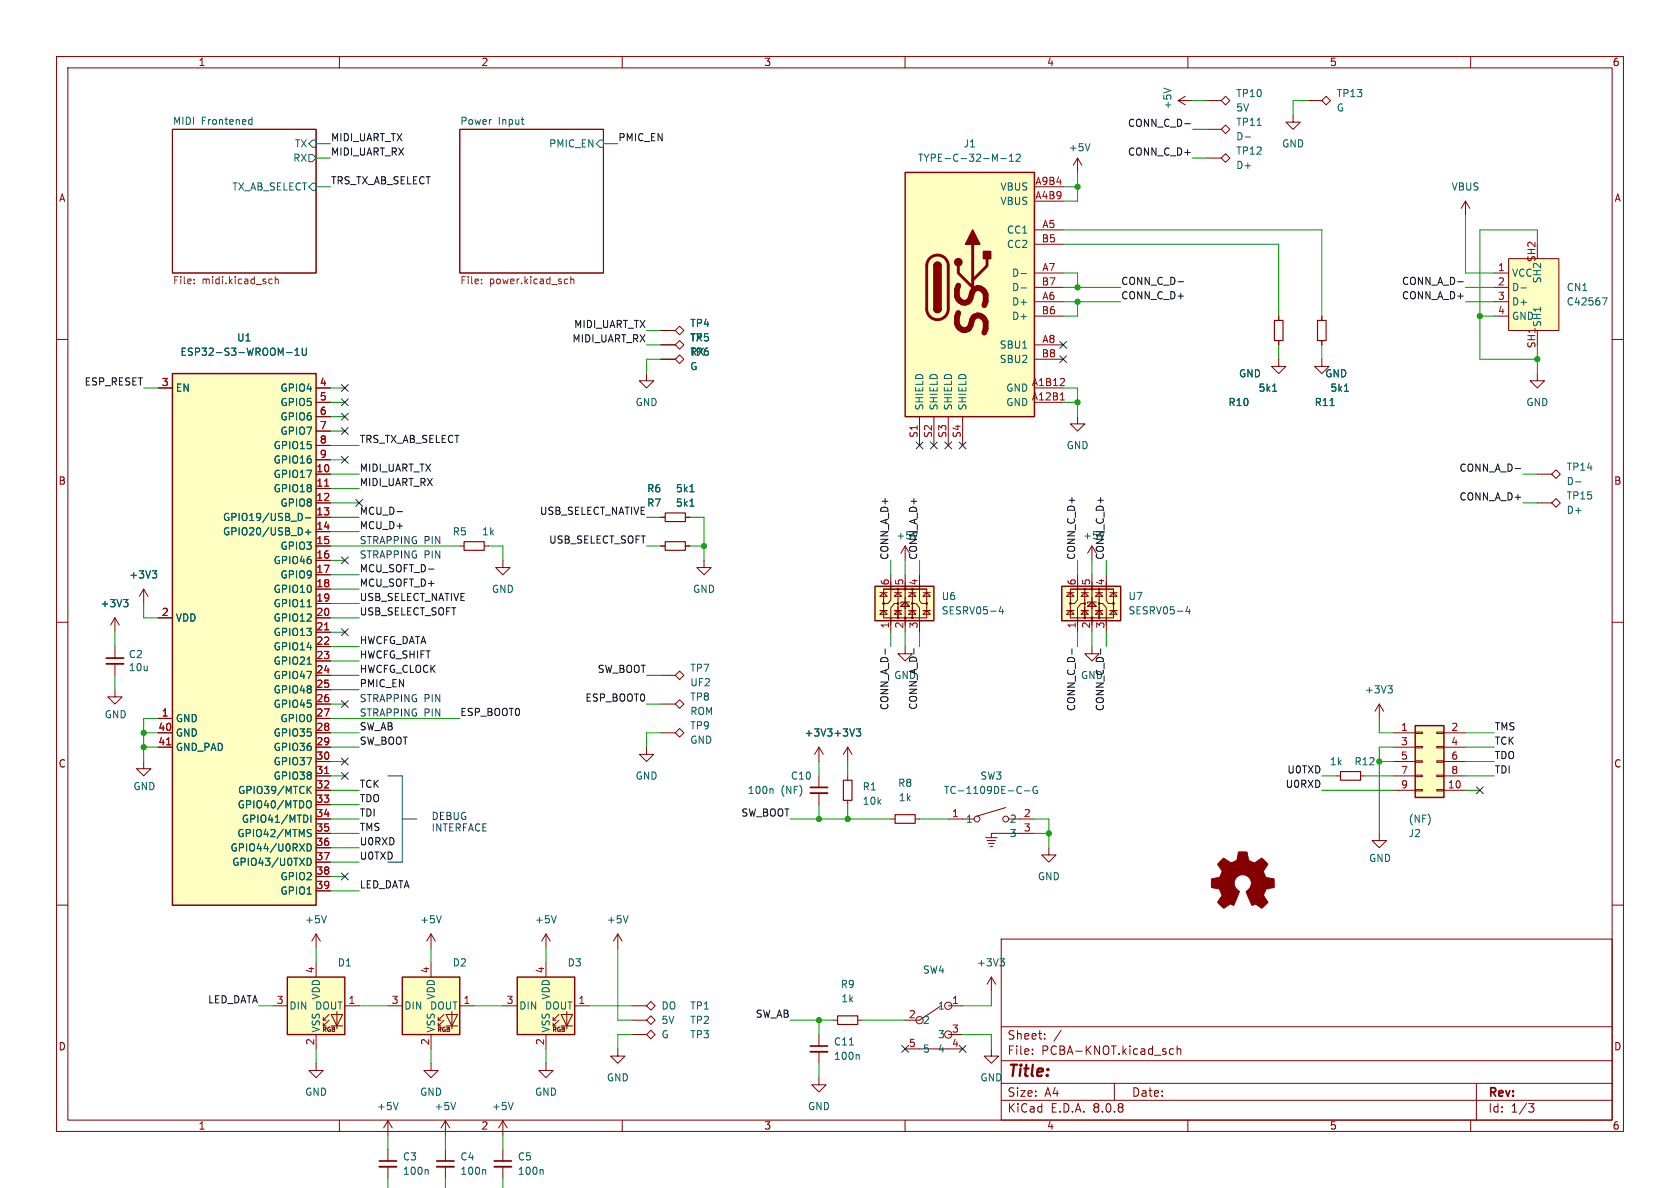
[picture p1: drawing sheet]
<svg xmlns="http://www.w3.org/2000/svg" width="297mm" height="210mm" viewBox="0 0 297 210" stroke-linecap="round" stroke-linejoin="round" font-family="sans-serif">
<g fill="none" stroke="#840000" stroke-width=".18">
<path d="M10 10h277v190h-277zM12 12h273v186h-273zM60 10v2M110 10v2M160 10v2M210 10v2M260 10v2M30.5 22.9h25.4v25.4h-25.4zM81.3 22.9h25.4v25.4h-25.4zM10 60h2M285 60h2M88.9 99.1v1.2h-1.3l1.3 1.3 1.3-1.3h-1.3"/>
<path d="M124.5 99.1v1.2h-1.3l1.3 1.3 1.2-1.3h-1.2M10 110h2M116.8 119.4h2.6M119.4 119.4l.7-.8 .8 .8-.8 .7zM285 110h2M114.3 132.1v1.3h-1.3l1.3 1.2 1.3-1.2h-1.3M116.8 124.5h2.6M116.8 129.5h2.6M119.4 124.5l.7-.8 .8 .8-.8 .7zM119.4 129.5l.7-.7 .8 .7-.8 .8zM243.8 124.5l-.7 1.2M243.8 124.5v2.5"/>
<path d="M243.8 124.5l.8 1.2M10 160h2M111.8 177.8h2.5M114.3 177.8l.8-.8 .7 .8-.7 .8zM177 166h108v32h-108zM285 160h2M60 198v2M110 198v2M111.8 180.3h2.5M111.8 182.9h2.5M114.3 180.3l.8-.7 .7 .7-.7 .8zM114.3 182.9l.8-.8 .7 .8-.7 .7z"/>
<path d="M160 198v2M177 194.5h108M177 191.5h108M177 187.5h108M177 181.5h108M182.5 186.3v.1M182.5 185.5v.1M184.7 183.6v.1M184.7 182.8v.1M187.6 182.1l-1.3 2M197 191.5v3M207.5 185.5l-.5-.1-.3 .3v.4l.2 .2h.6"/>
<path d="M208.1 185.5l.2-.1 .4 .1v.9M208.1 184.9v1.5M210 198v2M260 198v2M261 191.5v6.5M270.2 195.1h1l-.5 .6 .4 .1 .1 .5-.3 .3h-.4"/>
</g>
<path d="M44.1 21.9h.5M44.1 21.2h.5M44.6 20.7v1.3M54.6 27.3h.6l.7 .6-.7 .7h-.6zM55.2 32.4h.7v1.3h-.7l-.6-.7zM55.2 24.8h.7v1.2h-.7l-.6-.6zM92.1 21.1h.5M92.5 22h.1M106 24.8h.7v1.2h-.7l-.6-.6zM245.4 121.2h.7l-.4 .5M245.9 121.7l.2 .3v.3l-.2 .2" fill="none" stroke="#006464" stroke-width=".18"/>
<path d="M34.3 50v.2M34.3 49.4v.1M47.8 49.3l.3 .1M48.1 50.1l-.3 .1M48.7 49.4l.1-.1 .3 .1 .1 .8M48.7 48.9v1.3M85.1 50v.2M85.1 49.4v.1M100 49.3l.4 .1M100.4 50.1l-.4 .1M100.9 49.4l.2-.1 .3 .1 .1 .8M100.9 48.9v1.3" fill="none" stroke="#725600" stroke-width=".18"/>
<path d="M250.2 128.3h5.1v12.7h-5.1z" fill="#ffffc2"/>
<g fill="none" stroke="#840000" stroke-width=".18">
<path d="M208.3 17.8l1.2 .7M208.3 17.8h2.5M209.5 17l-1.2 .8M271.8 83.8h2.5M271.8 88.9h2.5M274.3 83.8l.8-.7 .7 .7-.7 .8zM274.3 88.9l.8-.8 .7 .8-.7 .8zM144.8 132.1v2.5M144.8 137.2v2M144.8 132.1l-.8 1.3M144.8 132.1l.7 1.3M149.9 132.1v2.5"/>
<path d="M149.9 137.2v.7M149.9 132.1l-.8 1.3M149.9 132.1l.7 1.3M236.2 137.2h.8M240.5 137.2h.8M246.4 129.5h3.8M246.4 139.7h3.8M246.4 132.1h3.8M246.4 134.6h3.8M246.4 137.2h3.8M250.2 139.6h1.3v.2h-1.3zM250.2 137h1.3v.3h-1.3z"/>
<path d="M250.2 134.5h1.3v.2h-1.3zM250.2 132h1.3v.2h-1.3zM250.2 129.4h1.3v.3h-1.3zM254 139.6h1.3v.2h-1.3zM254 137h1.3v.3h-1.3zM254 134.5h1.3v.2h-1.3zM254 132h1.3v.2h-1.3zM254 129.4h1.3v.3h-1.3zM255.3 129.5h3.8M255.3 139.7h3.8M255.3 132.1h3.8M255.3 134.6h3.8"/>
<path d="M255.3 137.2h3.8M144.8 140.2v2M149.9 141.5v.7M243.8 147.3v1.3h1.3l-1.3 1.3-1.2-1.3h1.2M144.8 182.9v2M144.8 185.9v2.1"/>
</g>
<path d="M250.2 128.3h5.1v12.7h-5.1z" fill="none" stroke="#840000" stroke-width=".25"/>
<path d="M143.3 140.2h3M143.3 185.9h3" fill="none" stroke="#840000" stroke-width=".33"/>
<path d="M143.3 139.2h3M143.3 184.9h3" fill="none" stroke="#840000" stroke-width=".3"/>
<path d="M205.7 15.6l1.3 .4M278.5 85.2h1M136.5 139.4l.2 .2v.7M151.4 128.8h.8l-.5 .5M151.9 129.3l.3 .3v.3l-.3 .2M150.2 184.7h.7M151.7 186.4l.2 .2v.7" fill="none" stroke="#006464" stroke-width=".18"/>
<path d="M149.1 137.9h1.5v3.6h-1.5zM237 136.4h3.5v1.5h-3.5z" fill="none" stroke="#840000" stroke-width=".2"/>
<path d="M215.8 152.2l.6-.5 .8 .6a.62 .62 0 0 0 1 0l.2-.1a1.62 1.62 0 0 0 .5-1.4l.1-.2h1.4l.2 .8a.74 .74 0 0 0 .7 .9l.5 .3 1.3-.9 1 1-.4 .7a.75 .75 0 0 0-.1 1.2l.2 .5 1.4 .3 .1 1.5-1.4 .2-.1 .2a1.23 1.23 0 0 0-.3 1.2l.7 1-.1 .1-1 1-.9-.6a.54 .54 0 0 0-.8 0l-1.1-2.3a2.33 2.33 0 0 0 .9-1.9 1.54 1.54 0 0 0-2.5-.8 1.54 1.54 0 0 0 .4 2.6l-1 2.4a.69 .69 0 0 0-1.2 .2l-.6 .4-1-1.1 .8-1.2-.3-.5a.71 .71 0 0 0-.9-.8l-.7-.2v-1.4l.4-.1a1.11 1.11 0 0 0 1.2-.7 .72 .72 0 0 0-.2-1.2l-.3-.6z" fill="#840000" stroke="#840000" stroke-width=".18"/>
<path d="M30.5 66h25.4v94h-25.4z" fill="#ffffc2"/>
<path d="M30.5 66h25.4v94h-25.4z" fill="none" stroke="#840000" stroke-width=".25"/>
<g fill="none" stroke="#840000" stroke-width=".18">
<path d="M259.1 35.6l-.8 1.2M259.1 35.6v2.5M259.1 35.6l.7 1.2M226.1 55.9v.7M233.7 55.9v.7M27.9 68.6h2.6M55.9 68.6h2.5M55.9 71.1h2.5M55.9 73.7h2.5M55.9 76.2h2.5M55.9 78.7h2.5M226.1 60.2v.8"/>
<path d="M233.7 60.2v.8M271.8 66v1.3h1.2l-1.2 1.3-1.3-1.3h1.3M55.9 83.8h2.5M55.9 86.4h2.5M55.9 88.9h2.5M55.9 91.4h2.5M55.9 94h2.5M55.9 96.5h2.5M55.9 99.1h2.5M55.9 81.3h2.5M81.3 96.5h.7M85.6 96.5h.8"/>
<path d="M27.9 109.2h2.6M55.9 101.6h2.5M55.9 104.1h2.5M55.9 106.7h2.5M55.9 109.2h2.5M55.9 111.8h2.5M55.9 114.3h2.5M55.9 116.8h2.5M55.9 119.4h2.5M27.9 127h2.6M27.9 129.5h2.6M27.9 132.1h2.6"/>
<path d="M55.9 127h2.5M55.9 121.9h2.5M55.9 124.5h2.5M55.9 129.5h2.5M55.9 132.1h2.5M55.9 134.6h2.5M55.9 137.2h2.5M55.9 139.7h2.5M55.9 142.2h2.5M55.9 144.8h2.5M55.9 147.3h2.5M55.9 149.9h2.5"/>
<path d="M55.9 152.4h2.5M55.9 154.9h2.5M55.9 157.5h2.5"/>
</g>
<path d="M57.4 85.9h.7M57.4 111.3h.7M29.5 131.7h.7M57.4 136.7h.7" fill="none" stroke="#a90000" stroke-width=".18"/>
<g fill="none" stroke="#006464" stroke-width=".18">
<path d="M50.6 62.3h1M52.2 62.8h.7M52.2 61.9l.3-.4v1.3M53.4 61.5v1.1l.3 .2 .3-.1 .2-.1v-1.1M225 69.2h.7M235.1 71.7h.8M237.7 69.2h.7M53.2 90.8l.3 .5-.3 .7M54 91.5h1M54 94.1h1M54.5 93.6v1M54.3 107.3h.7"/>
<path d="M54.3 117.4h.7M54.5 139.6l.5 .7M55 139l-.7 .7M54.3 149.2a.64 .64 0 0 1 .7 .6 .64 .64 0 0 1-.7 .6zM54.3 151.7a.64 .64 0 0 1 .7 .6 .64 .64 0 0 1-.7 .7zM54.3 144.3l.1 .3-.1 .6M54.4 147.2l.5 .2 .1 .1-.1 .3-.4 .1M54.4 146.7h.6M54.5 141.5a.43 .43 0 0 1 .5 .5v.4a.43 .43 0 0 1-.5 .4M55 144.1v1.3"/>
</g>
<path d="M225.3 56.6h1.5v3.6h-1.5zM232.9 56.6h1.5v3.6h-1.5zM82 95.8h3.6v1.5h-3.6z" fill="none" stroke="#840000" stroke-width=".2"/>
<path d="M266.7 45.7h8.9v12.7h-8.9z" fill="#ffffc2"/>
<g fill="none" stroke="#840000" stroke-width=".18">
<path d="M213.4 17.8h2.5M215.9 17.8l.8-.8 .7 .8-.7 .7zM231.1 17.8h2.6M234.4 17l.8 .8-.8 .7-.7-.7zM190.5 27.9l-.8 1.3M190.5 27.9v2.6M190.5 27.9l.8 1.3M213.4 22.9h2.5M213.4 27.9h2.5M215.9 22.9l.8-.8 .7 .8-.7 .7zM215.9 27.9l.8-.7 .7 .7-.7 .8zM228.6 20.3v1.3h-1.3l1.3 1.3 1.3-1.3h-1.3"/>
<path d="M264.2 48.3h2.5M264.2 50.8h2.5M264.2 53.3h2.5M264.2 55.9h2.5M266.7 45.7h8.9v12.7h-8.9zM226.1 63.5v1.3h-1.3l1.3 1.2 1.2-1.2h-1.2M233.7 63.5v1.3h-1.3l1.3 1.2 1.2-1.2h-1.2M144.8 190.5v1.3h1.2l-1.2 1.2-1.3-1.2h1.3M175.3 185.4v1.3h1.2l-1.2 1.3-1.3-1.3h1.3"/>
</g>
<path d="M192.7 25.4l-.4 1.3M220.1 24.2h1M222.2 22.2h.8M268.9 50.9h.9M283.3 52.6h.8l-.5 1.3" fill="none" stroke="#006464" stroke-width=".18"/>
<path d="M187.7 103.6h10.4v6.1h-10.4z" fill="#ffffc2"/>
<path d="M187.7 103.6h10.4v6.1h-10.4z" fill="none" stroke="#840000" stroke-width=".25"/>
<g fill="none" stroke="#840000" stroke-width=".18">
<path d="M188.6 108h1.3M188.6 104.8h1.3M189.2 108l.7 .6h-1.3zM189.2 104.8l.7 .6h-1.3zM189.2 104.1h7.6v5.1h-7.6zM190.5 102.9v3.1l-.5 .7h-.9M190.5 101.6v2.5M190.5 109.2v2.6M191.1 108h1.3M191.1 104.8h1.3M191.8 106.7h-.7l-.6 .7v3.1M191.8 108l.6 .6h-1.3z"/>
<path d="M191.8 104.8l.6 .6h-1.3zM191.8 104.1v5.1M193 106.4l.8 .8h-1.5zM193 101.6v10.2M193.7 108h1.2M193.7 104.8h1.2M193.8 106.4h-1.5v.3M194.2 106.7h.7l.7 .7v3.1M194.3 108l.6 .6h-1.2zM194.3 104.8l.6 .6h-1.2zM194.3 104.1v5.1M195.6 102.9v3.3l.4 .5h.8"/>
<path d="M195.6 101.6v2.5M195.6 109.2v2.6M196.2 108h1.3M196.2 104.8h1.3M196.8 108l.7 .6h-1.3zM196.8 104.8l.7 .6h-1.3zM88.9 198.1l-.8 1.3M88.9 198.1v2.6M88.9 198.1l.8 1.3"/>
<circle cx="189.2" cy="106.7" r=".13"/>
<circle cx="191.8" cy="109.2" r=".13"/>
<circle cx="191.8" cy="106.7" r=".13"/>
<circle cx="191.8" cy="104.1" r=".13"/>
<circle cx="193" cy="109.2" r=".13"/>
<circle cx="193" cy="104.1" r=".13"/>
<circle cx="194.3" cy="106.7" r=".13"/>
<circle cx="194.3" cy="104.1" r=".13"/>
<circle cx="194.3" cy="109.2" r=".13"/>
<circle cx="196.8" cy="106.7" r=".13"/>
</g>
<path d="M210 107.2l-.3 .9h.7M210.3 107.7v.8M90.7 194.9l-.4 1.3" fill="none" stroke="#006464" stroke-width=".18"/>
<path d="M50.8 172.7h10.2v10.2h-10.2z" fill="#ffffc2"/>
<g fill="none" stroke="#840000" stroke-width=".18">
<path d="M48.3 177.8h2.5M55.9 170.2v2.5M58.2 179.3l-1.1 1v-.5M58.5 179.3h2.1l-1 2.1zM59.6 178.8v3.1M61 177.8h2.5M96.5 165.1l-.7 1.3M96.5 165.1v2.5M96.5 165.1l.8 1.3M109.2 165.1l-.7 1.3M109.2 165.1v2.5M109.2 165.1l.8 1.3"/>
<path d="M55.9 188v1.2h1.2l-1.2 1.3-1.3-1.3h1.3M55.9 182.9v2.5M57.1 181.4h.6M57.1 180.3h.6M58.2 180.3l-1.1 1.1v-.6M58.5 181.4h2.1M109.2 185.4v1.3h-1.3l1.3 1.3 1.3-1.3h-1.3"/>
</g>
<path d="M50.8 172.7h10.2v10.2h-10.2z" fill="none" stroke="#840000" stroke-width=".25"/>
<path d="M98.3 161.9l-.4 1.2M111 161.9l-.4 1.2" fill="none" stroke="#006464" stroke-width=".18"/>
<path d="M91.4 172.7h10.2v10.2h-10.2z" fill="#ffffc2"/>
<g fill="none" stroke="#840000" stroke-width=".18">
<path d="M55.9 165.1l-.8 1.3M55.9 165.1v2.5M55.9 165.1l.7 1.3M88.9 177.8h2.5M96.5 170.2v2.5M98.8 179.3l-1 1v-.5M99.2 179.3h2l-1 2.1zM100.2 178.8v3.1M101.6 177.8h2.5M68.6 198.1l-.8 1.3M68.6 198.1v2.6M68.6 198.1l.7 1.3"/>
<path d="M76.2 188v1.2h1.3l-1.3 1.3-1.3-1.3h1.3M78.7 198.1v2.6M78.7 198.1l-.7 1.3M78.7 198.1l.8 1.3M96.5 188v1.2h1.3l-1.3 1.3-1.3-1.3h1.3M96.5 182.9v2.5M97.8 181.4h.5M97.8 180.3h.5M98.8 180.3l-1 1.1v-.6M99.2 181.4h2M68.6 203.2v2M68.6 206.2v2.1"/>
<path d="M78.7 203.2v2M78.7 206.2v2.1M88.9 203.2v2M88.9 206.2v2.1"/>
</g>
<path d="M91.4 172.7h10.2v10.2h-10.2z" fill="none" stroke="#840000" stroke-width=".25"/>
<path d="M67.1 206.2h3M77.2 206.2h3.1M87.4 206.2h3" fill="none" stroke="#840000" stroke-width=".33"/>
<path d="M67.1 205.2h3M77.2 205.2h3.1M87.4 205.2h3" fill="none" stroke="#840000" stroke-width=".3"/>
<path d="M57.7 161.9l-.4 1.2M70.4 194.9l-.4 1.3M80.6 194.9l-.5 1.3M75.5 206.7l.2 .2v.7M85.7 206.7l.2 .2v.7M95.8 206.7l.2 .2v.7" fill="none" stroke="#006464" stroke-width=".18"/>
<path d="M71.1 172.7h10.2v10.2h-10.2z" fill="#ffffc2"/>
<g fill="none" stroke="#840000" stroke-width=".18">
<path d="M68.6 177.8h2.5M76.2 165.1v2.5M76.2 170.2v2.5M76.2 165.1l-.8 1.3M76.2 165.1l.8 1.3M78.5 179.3l-1 1v-.5M78.9 179.3h2l-1 2.1zM79.9 178.8v3.1M81.3 177.8h2.5M76.2 182.9v2.5M77.5 181.4h.5M77.5 180.3h.5"/>
<path d="M78.5 180.3l-1 1.1v-.6M78.9 181.4h2"/>
</g>
<path d="M71.1 172.7h10.2v10.2h-10.2z" fill="none" stroke="#840000" stroke-width=".25"/>
<path d="M78 161.9l-.4 1.2" fill="none" stroke="#006464" stroke-width=".18"/>
<path d="M154.7 103.6h10.4v6.1h-10.4z" fill="#ffffc2"/>
<path d="M154.7 103.6h10.4v6.1h-10.4z" fill="none" stroke="#840000" stroke-width=".25"/>
<g fill="none" stroke="#840000" stroke-width=".18">
<path d="M116.8 63.5h2.6M119.4 63.5l.7-.8 .8 .8-.8 .8zM160 96.5v2.6M160 96.5l-.7 1.3M160 96.5l.8 1.3M155.6 108h1.2M155.6 104.8h1.2M156.2 108l.6 .6h-1.2zM156.2 104.8l.6 .6h-1.2zM156.2 104.1h7.6v5.1h-7.6zM157.5 102.9v3.1l-.5 .7h-.9M157.5 101.6v2.5"/>
<path d="M157.5 109.2v2.6M158.1 108h1.3M158.1 104.8h1.3M158.7 106.7h-.6l-.6 .7v3.1M158.7 108l.7 .6h-1.3zM158.7 104.8l.7 .6h-1.3zM158.7 104.1v5.1M160 106.4l.8 .8h-1.5zM160 114.3v1.3h1.3l-1.3 1.2-1.3-1.2h1.3M160 101.6v10.2M160.7 108.6l.6-.6 .6 .6zM160.7 108h1.2"/>
<path d="M160.7 104.8h1.2M160.8 106.4h-1.5v.3M161.2 106.7h.7l.7 .7v3.1M161.3 104.8l.6 .6h-1.2zM161.3 104.1v5.1M162.6 102.9v3.3l.3 .5h.9M162.6 101.6v2.5M162.6 109.2v2.6M163.2 108h1.3M163.2 104.8h1.3M163.8 108l.7 .6h-1.3zM163.8 104.8l.7 .6h-1.3z"/>
<path d="M193 114.3v1.3h1.3l-1.3 1.2-1.2-1.2h1.2M157.5 144.8h.7M161.8 144.8h.8M167.6 144.8h4.6M174.2 148.1h2.1M174.5 148.6h1.5M174.7 149.1h1.1M175 149.6h.5M177.8 142.8l-5.1 1.5M178.3 144.8h4.6M182.9 147.3h-7.6v.8M185.4 149.9v1.2h1.3l-1.3 1.3-1.3-1.3h1.3"/>
<path d="M166.4 177.8l-3.8 2.5h-2.6M167.6 177.8h2.6M175.3 172.7l-.8 1.3M175.3 172.7v2.6M175.3 172.7l.7 1.3M147.3 180.3h.8M151.6 180.3h.8M160 185.4h10.2M167.6 182.9h2.6"/>
<circle cx="156.2" cy="106.7" r=".13"/>
<circle cx="158.7" cy="106.7" r=".13"/>
<circle cx="158.7" cy="104.1" r=".13"/>
<circle cx="158.7" cy="109.2" r=".13"/>
<circle cx="160" cy="109.2" r=".13"/>
<circle cx="160" cy="104.1" r=".13"/>
<circle cx="161.3" cy="106.7" r=".13"/>
<circle cx="161.3" cy="104.1" r=".13"/>
<circle cx="161.3" cy="109.2" r=".13"/>
<circle cx="163.8" cy="106.7" r=".13"/>
<circle cx="172.7" cy="144.8" r=".51"/>
<circle cx="177.8" cy="144.8" r=".51"/>
<circle cx="167.6" cy="177.8" r=".64"/>
<circle cx="162.6" cy="180.3" r=".64"/>
<circle cx="167.6" cy="182.9" r=".64"/>
</g>
<path d="M176.9 107.2l-.3 .9h.8M177.2 107.7v.8M180.3 139l.3 .1M181.1 139.8h1M183.3 139.1a.59 .59 0 0 0-.7 .5 .59 .59 0 0 0 .7 .6l.1-.5h-.2M180.6 140.2l-.3 .1M176.8 169.5h.8l-.5 .5M177.3 170l.3 .2v.3l-.3 .3" fill="none" stroke="#006464" stroke-width=".18"/>
<path d="M158.2 144h3.6v1.5h-3.6zM148.1 179.6h3.5v1.5h-3.5z" fill="none" stroke="#840000" stroke-width=".2"/>
<path d="M160 30.5h22.9v43.2h-22.9z" fill="#ffffc2"/>
<path d="M160 30.5h22.9v43.2h-22.9zM165.1 54.6a.64 .64 0 0 0 .6 .6 .64 .64 0 0 0 .7-.6M165.1 47a.64 .64 0 0 1 .6-.6 .64 .64 0 0 1 .7 .6" fill="none" stroke="#840000" stroke-width=".25"/>
<path d="M164.4 45.7a1.9 1.9 0 0 1 2.1-.5 1.9 1.9 0 0 1 1.1 1.8v7.6a1.91 1.91 0 0 1-1.9 1.9 1.91 1.91 0 0 1-1.9-1.9v-7.8l.2-.6zM169.4 47v1.3l2.6 2.5M172 43.2v8.9M174.5 45.7v1.3l-2.5 2.5" fill="none" stroke="#840000" stroke-width=".51"/>
<g fill="#840000" stroke="#840000" stroke-width=".25">
<path d="M165.1 54.6h1.3a.64 .64 0 0 1-.7 .6 .64 .64 0 0 1-.6-.6z"/>
<path d="M165.1 47h1.3v7.6h-1.3z"/>
<path d="M165.3 46.5a.64 .64 0 0 1 .7-.1 .64 .64 0 0 1 .4 .6h-1.3z"/>
<path d="M172 40.6l1.2 2.6h-2.5z"/>
<path d="M173.9 44.5h1.2v1.2h-1.2z"/>
<circle cx="169.4" cy="46.4" r=".63"/>
</g>
<g fill="none" stroke="#840000" stroke-width=".18">
<path d="M182.9 35.6h5.1M182.9 33h5.1M116.8 58.4h2.6M119.4 58.4l.7-.7 .8 .7-.8 .8zM182.9 40.6h5.1M182.9 53.3h5.1M182.9 48.3h5.1M182.9 43.2h5.1M182.9 55.9h5.1M182.9 50.8h5.1M226.1 55.9v.7M233.7 55.9v.7"/>
<path d="M27.9 68.6h2.6M55.9 71.1h2.5M55.9 68.6h2.5M55.9 73.7h2.5M55.9 76.2h2.5M55.9 78.7h2.5M114.3 66v1.3h-1.3l1.3 1.3 1.3-1.3h-1.3M116.8 61h2.6M116.8 63.5h2.6M119.4 61l.7-.8 .8 .8-.8 .7zM162.6 73.7v5M165.1 73.7v5"/>
<path d="M167.6 73.7v5M170.2 73.7v5M182.9 71.1h5.1M182.9 68.6h5.1M182.9 61h5.1M182.9 63.5h5.1M190.5 73.7v1.2h1.3l-1.3 1.3-1.3-1.3h1.3M226.1 60.2v.8M233.7 60.2v.8M55.9 96.5h2.5M55.9 91.4h2.5M55.9 83.8h2.5"/>
<path d="M55.9 86.4h2.5M55.9 88.9h2.5M55.9 94h2.5M55.9 99.1h2.5M55.9 81.3h2.5M116.8 96.5h.8M116.8 91.4h.8M121.2 96.5h.7M121.2 91.4h.7M193 96.5l-.7 1.3M193 96.5v2.6M193 96.5l.8 1.3"/>
<path d="M20.3 109.2l-.7 1.3M20.3 109.2v2.6M20.3 114.3v2M20.3 117.3v2.1M20.3 109.2l.8 1.3M25.4 104.1l-.8 1.3M25.4 104.1v2.6M25.4 104.1l.8 1.3M27.9 109.2h2.6M55.9 101.6h2.5M55.9 104.1h2.5M55.9 106.7h2.5"/>
<path d="M55.9 109.2h2.5M55.9 111.8h2.5M55.9 114.3h2.5M55.9 116.8h2.5M55.9 119.4h2.5M20.3 121.9v1.3h1.3l-1.3 1.3-1.3-1.3h1.3M25.4 134.6v1.3h1.3l-1.3 1.3-1.3-1.3h1.3M27.9 127h2.6M27.9 129.5h2.6M27.9 132.1h2.6M55.9 127h2.5M55.9 121.9h2.5"/>
<path d="M55.9 124.5h2.5M55.9 129.5h2.5M55.9 132.1h2.5M55.9 134.6h2.5M55.9 137.2h2.5M55.9 139.7h2.5M55.9 142.2h2.5M55.9 144.8h2.5M55.9 147.3h2.5M55.9 149.9h2.5M55.9 152.4h2.5M55.9 154.9h2.5"/>
<path d="M55.9 157.5h2.5"/>
</g>
<path d="M187.4 68.2h.8M187.4 70.7h.8M188.1 67v.4M57.4 85.9h.7M57.4 111.3h.7M29.5 131.7h.7M57.4 136.7h.7" fill="none" stroke="#a90000" stroke-width=".18"/>
<g fill="none" stroke="#006464" stroke-width=".18">
<path d="M176.9 28h1M178.4 28.5h.8M178.4 27.6l.4-.4v1.3M179.6 27.4l.5-.2 .3 .4-.8 .9h.8M180.5 48.4h1M180.5 50.9h1M50.6 62.3h1M52.2 62.8h.7M52.2 61.9l.3-.4v1.3M53.4 61.5v1.1l.3 .2 .3-.1 .2-.1v-1.1M225 69.2h.7M235.1 71.7h.8"/>
<path d="M237.7 69.2h.7M53.2 90.8l.3 .5-.3 .7M54 91.5h1M54 94.1h1M54.5 93.6v1M122 89.5h.7M122 86.9h.7M21.8 106h.8l-.4 .5M22.4 106.5l.2 .2v.3l-.2 .3M26.9 100.9h.8l-.4 .5M27.5 101.4l.2 .2v.3l-.2 .3M54.3 107.3h.7"/>
<path d="M54.3 117.4h.7M54.5 139.6l.5 .7M55 139l-.7 .7M151.4 128.8h.8l-.5 .5M151.9 129.3l.3 .3v.3l-.3 .2M54.3 149.2a.64 .64 0 0 1 .7 .6 .64 .64 0 0 1-.7 .6zM54.3 151.7a.64 .64 0 0 1 .7 .6 .64 .64 0 0 1-.7 .7zM54.3 144.3l.1 .3-.1 .6M54.4 147.2l.5 .2 .1 .1-.1 .3-.4 .1M54.4 146.7h.6M54.5 141.5a.43 .43 0 0 1 .5 .5v.4a.43 .43 0 0 1-.5 .4M55 144.1v1.3"/>
</g>
<path d="M18.8 117.3h3" fill="none" stroke="#840000" stroke-width=".33"/>
<path d="M18.8 116.3h3" fill="none" stroke="#840000" stroke-width=".3"/>
<path d="M117.6 95.8h3.6v1.5h-3.6zM117.6 90.7h3.6v1.5h-3.6z" fill="none" stroke="#840000" stroke-width=".2"/>
<path d="M209.4 21.9h1M208.3 49.8h.9M257.7 49.8h1M70.2 90.4h1M267.9 82.8h.9M75.8 100.6h.9M156.5 114.7v1M161.6 114.6v1M189.5 114.7v1M194.6 114.7v1" fill="none" stroke="#0f0f0f" stroke-width=".18"/>
<path d="M68.6 137.2h2.5v15.2h-2.5M71.1 144.8h2.6" fill="none" stroke="#0000c2" stroke-width=".18"/>
<g fill="none" stroke="#009600" stroke-width=".18">
<path d="M210.8 17.8h2.6M231.1 17.8h-2.5v2.5M55.9 25.4h2.5M55.9 27.9h2.5M55.9 33h2.5M106.7 25.4h2.5M188 33h2.5M190.5 30.5v5.1h-2.5M210.8 27.9h2.6M210.8 22.9h2.6M259.1 38.1v10.2h5.1M114.3 58.4h2.5"/>
<path d="M188 48.3h2.5v2.5M188 50.8h10.1M188 43.2h38.1v12.7M188 53.3h10.1M188 40.6h45.7v15.3M190.5 53.3v2.6h-2.5M259.1 50.8h5.1M259.1 53.3h5.1M261.6 55.9h2.6M271.8 43.2v-2.6h-10.2v22.9h10.2M25.4 68.6h2.5M58.4 68.6h2.6"/>
<path d="M58.4 71.1h2.6M58.4 76.2h2.6M58.4 73.7h2.6M58.4 78.7h5.1M114.3 61h2.5M116.8 63.5h-2.5v2.5M188 68.6h2.5v5.1M188 71.1h2.5M226.1 61v2.5M233.7 61v2.5M271.8 61v5M58.4 96.5h22.9"/>
<path d="M58.4 91.4h5.1M58.4 86.4h5.1M58.4 88.9h5.1M58.4 81.3h2.6M58.4 83.8h5.1M58.4 99.1h2.6M58.4 94h5.1M86.4 96.5h2.5v2.6M114.3 96.5h2.5M114.3 91.4h2.5M121.9 96.5h2.6M121.9 91.4h2.6v7.7"/>
<path d="M157.5 99.1v2.5M160 99.1v2.5M162.6 99.1v2.5M190.5 99.1v2.5M193 99.1v2.5M195.6 99.1v2.5M269.2 88.9h2.6M269.2 83.8h2.6M20.3 111.8v2.5M20.3 119.4v2.5M25.4 106.7v2.5h2.5M58.4 109.2h5.1"/>
<path d="M58.4 106.7h5.1M58.4 111.8h2.6M58.4 114.3h5.1M58.4 104.1h5.1M58.4 119.4h5.1M58.4 101.6h5.1M58.4 116.8h5.1M114.3 119.4h2.5M157.5 111.8v2.5M160 111.8v2.5M162.6 111.8v2.5M190.5 111.8v2.5"/>
<path d="M193 111.8v2.5M195.6 111.8v2.5M25.4 132.1h2.5M25.4 129.5h2.5M27.9 127h-2.5v7.6M58.4 132.1h5.1M58.4 139.7h5.1M58.4 129.5h5.1M58.4 124.5h2.6M58.4 137.2h2.6M58.4 134.6h2.6M58.4 121.9h5.1"/>
<path d="M58.4 127h22.9M114.3 124.5h2.5M116.8 129.5h-2.5v2.6M144.8 134.6v2.6M149.9 134.6v2.6M233.7 139.7h12.7M233.7 137.2h2.5M241.3 137.2h5.1M243.8 127v2.5h2.6M243.8 134.6h2.6M246.4 132.1h-2.6v15.2M259.1 132.1h5.1"/>
<path d="M259.1 139.7h2.5M259.1 129.5h5.1M259.1 137.2h5.1M259.1 134.6h5.1M58.4 144.8h5.1M58.4 154.9h2.6M58.4 157.5h5.1M58.4 152.4h5.1M58.4 147.3h5.1M58.4 149.9h5.1M58.4 142.2h5.1M139.7 144.8h17.8"/>
<path d="M144.8 142.2v2.6M149.9 142.2v2.6M162.6 144.8h5M182.9 144.8h2.5v5.1M182.9 147.3h2.5M45.7 177.8h2.6M55.9 167.6v2.6M63.5 177.8h5.1M76.2 167.6v2.6M83.8 177.8h5.1M96.5 167.6v2.6M104.1 177.8h7.7"/>
<path d="M109.2 167.6v12.7h2.6M175.3 175.3v2.5h-5.1M55.9 185.4v2.6M76.2 185.4v2.6M96.5 185.4v2.6M111.8 182.9h-2.6v2.5M139.7 180.3h7.6M144.8 180.3v2.6M144.8 188v2.5M152.4 180.3h7.6M170.2 182.9h5.1v2.5M68.6 200.7v2.5"/>
<path d="M68.6 208.3v1.8M78.7 200.7v2.5M78.7 208.3v1.8M88.9 200.7v2.5M88.9 208.3v1.8"/>
</g>
<g fill="none" stroke="#000084" stroke-width=".18">
<path d="M60.4 70.5l1.2 1.2M60.4 73.1l1.2 1.2M60.4 75.6l1.2 1.2M60.4 68l1.2 1.2M61.6 70.5l-1.2 1.2M61.6 73.1l-1.2 1.2M61.6 75.6l-1.2 1.2M61.6 68l-1.2 1.2M162 78.1l1.2 1.2M163.2 78.1l-1.2 1.2M164.5 78.1l1.2 1.2M165.7 78.1l-1.2 1.2"/>
<path d="M167 78.1l1.2 1.2M168.2 78.1l-1.2 1.2M169.6 78.1l1.2 1.2M170.8 78.1l-1.2 1.2M187.4 62.9l1.2 1.2M187.4 60.4l1.2 1.2M188.6 62.9l-1.2 1.2M188.6 60.4l-1.2 1.2M60.4 80.7l1.2 1.2M60.4 98.5l1.2 1.2M61.6 80.7l-1.2 1.2M61.6 98.5l-1.2 1.2"/>
<path d="M62.9 88.3l1.2 1.2M64.1 88.3l-1.2 1.2M60.4 111.2l1.2 1.2M61.6 111.2l-1.2 1.2M60.4 123.9l1.2 1.2M60.4 136.6l1.2 1.2M60.4 134l1.2 1.2M61.6 123.9l-1.2 1.2M61.6 136.6l-1.2 1.2M61.6 134l-1.2 1.2M261 139.1l1.2 1.2M262.2 139.1l-1.2 1.2"/>
<path d="M60.4 154.3l1.2 1.2M61.6 154.3l-1.2 1.2M159.4 184.8l1.2 1.2M160.6 184.8l-1.2 1.2M169.6 184.8l1.2 1.2M170.8 184.8l-1.2 1.2"/>
</g>
<g fill="#009600" stroke="#009600" stroke-width=".18">
<circle cx="185.4" cy="147.3" r=".46"/>
<circle cx="190.5" cy="71.1" r=".46"/>
<circle cx="124.5" cy="96.5" r=".46"/>
<circle cx="144.8" cy="144.8" r=".46"/>
<circle cx="149.9" cy="144.8" r=".46"/>
<circle cx="243.8" cy="134.6" r=".46"/>
<circle cx="25.4" cy="132.1" r=".46"/>
<circle cx="25.4" cy="129.5" r=".46"/>
<circle cx="271.8" cy="63.5" r=".46"/>
<circle cx="190.5" cy="50.8" r=".46"/>
<circle cx="190.5" cy="53.3" r=".46"/>
<circle cx="261.6" cy="55.9" r=".46"/>
<circle cx="190.5" cy="33" r=".46"/>
<circle cx="144.8" cy="180.3" r=".46"/>
</g>
<text font-size="7.1" fill="#840000" x="176" y="60.8" transform="rotate(-90 176 60.8)">SS</text>
<text font-size="2.8" fill="#840000" x="178" y="190.9">Title:</text>
<g font-size="2.1" fill="#840000">
<text x="178" y="184">Sheet:</text>
<text x="178" y="186.7">File:</text>
<text x="184.1" y="186.7">PCBA-KNOT.kicad_sch</text>
<text x="178" y="196.9">KiCad</text>
<text x="178" y="194.1">Size:</text>
<text x="184.7" y="194.1">A4</text>
<text x="185.7" y="196.9">E.D.A.</text>
<text x="193.3" y="196.9">8.0.8</text>
<text x="200" y="194.1">Date:</text>
<text x="263" y="194.3">Rev:</text>
<text x="263" y="196.9">Id:</text>
<text x="267.1" y="196.9">1/3</text>
</g>
<g font-size="1.8" fill="#840000">
<text x="35" y="11.9">1</text>
<text x="85" y="11.9">2</text>
<text x="135" y="11.9">3</text>
<text x="185" y="11.9">4</text>
<text x="235" y="11.9">5</text>
<text x="285" y="11.9">6</text>
<text x="10.3" y="35.9">A</text>
<text x="285.3" y="35.9">A</text>
<text x="10.3" y="85.9">B</text>
<text x="285.3" y="85.9">B</text>
<text x="10.3" y="135.9">C</text>
<text x="285.3" y="135.9">C</text>
<text x="10.3" y="185.9">D</text>
<text x="285.3" y="185.9">D</text>
<text x="35" y="199.9">1</text>
<text x="85" y="199.9">2</text>
<text x="135" y="199.9">3</text>
<text x="185" y="199.9">4</text>
<text x="235" y="199.9">5</text>
<text x="285" y="199.9">6</text>
</g>
<g font-size="1.8" fill="#006464">
<text x="218.4" y="17.4">TP10</text>
<text x="236.2" y="17.4">TP13</text>
<text x="30.5" y="22.1">MIDI</text>
<text x="35.6" y="22.1">Frontened</text>
<text x="81.3" y="22.1">Power</text>
<text x="88.1" y="22.1">Input</text>
<text x="207.3" y="19.4" transform="rotate(-90 207.3 19.4)">+5V</text>
<text x="218.4" y="19.9">5V</text>
<text x="218.4" y="22.5">TP11</text>
<text x="236.2" y="19.9">G</text>
<text x="51.7" y="28.8">RX</text>
<text x="52" y="26.3">TX</text>
<text x="97" y="26.3">PMIC_EN</text>
<text x="162.2" y="28.8">TYPE-C-32-M-12</text>
<text x="170.3" y="26.3">J1</text>
<text x="188.8" y="26.9">+5V</text>
<text x="218.4" y="25">D-</text>
<text x="218.4" y="27.5">TP12</text>
<text x="226.6" y="26.3">GND</text>
<text x="41" y="33.9">TX_AB_SELECT</text>
<text x="176.8" y="33.9">VBUS</text>
<text x="218.4" y="30.1">D+</text>
<text x="256.5" y="33.9">VBUS</text>
<text x="176.8" y="36.4">VBUS</text>
<text x="177.9" y="41.5">CC1</text>
<text x="177.9" y="44">CC2</text>
<text x="178.8" y="49.1">D-</text>
<text x="178.8" y="51.7">D-</text>
<text x="267.2" y="49.1">VCC</text>
<text x="267.2" y="51.7">D-</text>
<text x="272.6" y="50.2" transform="rotate(-90 272.6 50.2)">SH2</text>
<text x="276.9" y="51.7">CN1</text>
<text x="121.9" y="58">TP4</text>
<text x="178.8" y="54.2">D+</text>
<text x="178.8" y="56.7">D+</text>
<text x="267.2" y="54.2">D+</text>
<text x="267.2" y="56.7">GND</text>
<text x="272.6" y="57.9" transform="rotate(-90 272.6 57.9)">SH1</text>
<text x="276.9" y="54.2">C42567</text>
<text x="31.8" y="63.1">ESP32-S3-WROOM-1U</text>
<text x="41.8" y="60.6">U1</text>
<text x="121.9" y="63.1">TP6</text>
<text x="121.9" y="60.6">TP5</text>
<text x="121.9" y="63.1">RX</text>
<text x="121.9" y="60.6">TX</text>
<text x="121.9" y="65.6">G</text>
<text x="176.6" y="61.8">SBU1</text>
<text x="176.6" y="64.4">SBU2</text>
<text x="31" y="69.4">EN</text>
<text x="49.5" y="69.4">GPIO4</text>
<text x="49.5" y="72">GPIO5</text>
<text x="112.3" y="72">GND</text>
<text x="177.8" y="72">GND</text>
<text x="177.8" y="69.4">GND</text>
<text x="217.1" y="72">R10</text>
<text x="218.9" y="66.9">GND</text>
<text x="222.4" y="69.4">5k1</text>
<text x="232.3" y="72">R11</text>
<text x="234.2" y="66.9">GND</text>
<text x="235.1" y="69.4">5k1</text>
<text x="269.7" y="72">GND</text>
<text x="49.5" y="74.5">GPIO6</text>
<text x="49.5" y="77.1">GPIO7</text>
<text x="163.4" y="72.6" transform="rotate(-90 163.4 72.6)">SHIELD</text>
<text x="166" y="72.6" transform="rotate(-90 166 72.6)">SHIELD</text>
<text x="168.5" y="72.6" transform="rotate(-90 168.5 72.6)">SHIELD</text>
<text x="171" y="72.6" transform="rotate(-90 171 72.6)">SHIELD</text>
<text x="48.3" y="79.6">GPIO15</text>
<text x="48.3" y="82.1">GPIO16</text>
<text x="188.5" y="79.6">GND</text>
<text x="276.9" y="83.4">TP14</text>
<text x="48.3" y="84.7">GPIO17</text>
<text x="48.3" y="87.2">GPIO18</text>
<text x="49.5" y="89.8">GPIO8</text>
<text x="114.3" y="89.8">R7</text>
<text x="114.3" y="87.2">R6</text>
<text x="119.4" y="89.8">5k1</text>
<text x="119.4" y="87.2">5k1</text>
<text x="276.9" y="86">D-</text>
<text x="276.9" y="88.5">TP15</text>
<text x="39.3" y="92.3">GPIO19/USB_D-</text>
<text x="39.3" y="94.8">GPIO20/USB_D+</text>
<text x="79.9" y="94.8">R5</text>
<text x="85.1" y="94.8">1k</text>
<text x="276.9" y="91">D+</text>
<text x="48.3" y="99.9">GPIO46</text>
<text x="49.5" y="97.4">GPIO3</text>
<text x="17.7" y="107.5">+3V3</text>
<text x="22.8" y="102.5">+3V3</text>
<text x="48.3" y="105">GPIO10</text>
<text x="48.3" y="107.5">GPIO11</text>
<text x="49.5" y="102.5">GPIO9</text>
<text x="86.9" y="105">GND</text>
<text x="122.4" y="105">GND</text>
<text x="166.4" y="106.3">U6</text>
<text x="199.4" y="106.3">U7</text>
<text x="31" y="110.1">VDD</text>
<text x="48.3" y="110.1">GPIO12</text>
<text x="48.3" y="112.6">GPIO13</text>
<text x="166.4" y="108.8">SESRV05-4</text>
<text x="199.4" y="108.8">SESRV05-4</text>
<text x="22.7" y="116.5">C2</text>
<text x="22.7" y="118.8">10u</text>
<text x="48.3" y="115.2">GPIO14</text>
<text x="48.3" y="117.7">GPIO21</text>
<text x="121.9" y="119">TP7</text>
<text x="48.3" y="120.2">GPIO47</text>
<text x="48.3" y="122.8">GPIO48</text>
<text x="48.3" y="125.3">GPIO45</text>
<text x="121.9" y="124.1">TP8</text>
<text x="121.9" y="121.5">UF2</text>
<text x="241.2" y="122.8">+3V3</text>
<text x="18.4" y="127.2">GND</text>
<text x="31" y="127.9">GND</text>
<text x="31" y="130.4">GND</text>
<text x="48.3" y="130.4">GPIO35</text>
<text x="49.5" y="127.9">GPIO0</text>
<text x="121.9" y="126.6">ROM</text>
<text x="121.9" y="129.1">TP9</text>
<text x="121.9" y="131.7">GND</text>
<text x="142.1" y="130.4">+3V3 +3V3</text>
<text x="31" y="132.9">GND_PAD</text>
<text x="48.3" y="132.9">GPIO36</text>
<text x="48.3" y="135.5">GPIO37</text>
<text x="235" y="135.5">1k</text>
<text x="239.4" y="135.5">R12</text>
<text x="23.5" y="139.9">GND</text>
<text x="41.9" y="143.1">GPIO40/MTDO</text>
<text x="42" y="140.6">GPIO39/MTCK</text>
<text x="48.3" y="138">GPIO38</text>
<text x="112.3" y="138">GND</text>
<text x="132.1" y="140.6">100n</text>
<text x="138" y="140.6">(NF)</text>
<text x="139.7" y="138">C10</text>
<text x="152.4" y="139.9">R1</text>
<text x="152.4" y="142.5">10k</text>
<text x="158.7" y="139.3">R8</text>
<text x="158.8" y="141.8">1k</text>
<text x="166.8" y="140.6">TC-1109DE-C-G</text>
<text x="173.2" y="138">SW3</text>
<text x="41.9" y="148.2">GPIO42/MTMS</text>
<text x="42.7" y="145.6">GPIO41/MTDI</text>
<text x="170.7" y="145.6">1</text>
<text x="178.4" y="145.6">2</text>
<text x="178.4" y="148.2">3</text>
<text x="248.9" y="148.2">J2</text>
<text x="248.9" y="145.6">(NF)</text>
<text x="40.7" y="150.7">GPIO44/U0RXD</text>
<text x="41" y="153.3">GPIO43/U0TXD</text>
<text x="49.5" y="155.8">GPIO2</text>
<text x="183.4" y="155.8">GND</text>
<text x="241.9" y="152.6">GND</text>
<text x="49.5" y="158.3">GPIO1</text>
<text x="53.8" y="163.4">+5V</text>
<text x="74.2" y="163.4">+5V</text>
<text x="94.5" y="163.4">+5V</text>
<text x="107.2" y="163.4">+5V</text>
<text x="59.6" y="171">D1</text>
<text x="79.9" y="171">D2</text>
<text x="100.3" y="171">D3</text>
<text x="163.1" y="172.3">SW4</text>
<text x="172.6" y="171">+3V3</text>
<text x="51.1" y="178.7">DIN</text>
<text x="55.6" y="178.7">DOUT</text>
<text x="56.7" y="176.8" transform="rotate(-90 56.7 176.8)">VDD</text>
<text x="71.4" y="178.7">DIN</text>
<text x="75.9" y="178.7">DOUT</text>
<text x="77.1" y="176.8" transform="rotate(-90 77.1 176.8)">VDD</text>
<text x="91.7" y="178.7">DIN</text>
<text x="96.2" y="178.7">DOUT</text>
<text x="97.4" y="176.8" transform="rotate(-90 97.4 176.8)">VDD</text>
<text x="116.8" y="178.7">DO</text>
<text x="121.9" y="178.7">TP1</text>
<text x="148.5" y="174.9">R9</text>
<text x="148.6" y="177.4">1k</text>
<text x="165.7" y="178.7">1</text>
<text x="56.7" y="182.6" transform="rotate(-90 56.7 182.6)">VSS</text>
<text x="77.1" y="182.6" transform="rotate(-90 77.1 182.6)">VSS</text>
<text x="97.4" y="182.6" transform="rotate(-90 97.4 182.6)">VSS</text>
<text x="116.8" y="181.2">5V</text>
<text x="116.8" y="183.7">G</text>
<text x="121.9" y="181.2">TP2</text>
<text x="121.9" y="183.7">TP3</text>
<text x="147.3" y="185">C11</text>
<text x="163.1" y="181.2">2</text>
<text x="165.7" y="183.7">3</text>
<text x="107.2" y="191.4">GND</text>
<text x="147.3" y="187.6">100n</text>
<text x="163.1" y="186.3">5</text>
<text x="165.7" y="186.3">4</text>
<text x="173.2" y="191.4">GND</text>
<text x="53.8" y="193.9">GND</text>
<text x="66.5" y="196.4">+5V</text>
<text x="74.2" y="193.9">GND</text>
<text x="76.7" y="196.4">+5V</text>
<text x="86.9" y="196.4">+5V</text>
<text x="94.5" y="193.9">GND</text>
<text x="142.7" y="196.4">GND</text>
<text x="71.1" y="205.3">C3</text>
<text x="71.1" y="207.9">100n</text>
<text x="81.3" y="205.3">C4</text>
<text x="81.3" y="207.9">100n</text>
<text x="91.4" y="205.3">C5</text>
<text x="91.4" y="207.9">100n</text>
</g>
<g font-size="1.8" fill="#0f0f0f">
<text x="199.3" y="22.5">CONN_C_D-</text>
<text x="58.4" y="27.6">MIDI_UART_RX</text>
<text x="58.4" y="25.1">MIDI_UART_TX</text>
<text x="109.2" y="25.1">PMIC_EN</text>
<text x="199.3" y="27.6">CONN_C_D+</text>
<text x="58.4" y="32.7">TRS_TX_AB_SELECT</text>
<text x="198.1" y="53">CONN_C_D+</text>
<text x="198.1" y="50.5">CONN_C_D-</text>
<text x="247.7" y="53">CONN_A_D+</text>
<text x="247.7" y="50.5">CONN_A_D-</text>
<text x="101.4" y="58.1">MIDI_UART_TX</text>
<text x="101.1" y="60.6">MIDI_UART_RX</text>
<text x="14.9" y="68.2">ESP_RESET</text>
<text x="63.5" y="78.4">TRS_TX_AB_SELECT</text>
<text x="63.5" y="83.5">MIDI_UART_TX</text>
<text x="257.9" y="83.5">CONN_A_D-</text>
<text x="63.5" y="86">MIDI_UART_RX</text>
<text x="257.9" y="88.6">CONN_A_D+</text>
<text x="63.5" y="93.6">MCU_D+</text>
<text x="63.5" y="91.1">MCU_D-</text>
<text x="95.3" y="91.1">USB_SELECT_NATIVE</text>
<text x="158.4" y="95.5">+5V</text>
<text x="191.4" y="95.5">+5V</text>
<text x="63.5" y="101.3">MCU_SOFT_D-</text>
<text x="97" y="96.2">USB_SELECT_SOFT</text>
<text x="157.1" y="99.1" transform="rotate(-90 157.1 99.1)">CONN_A_D+</text>
<text x="162.2" y="99.1" transform="rotate(-90 162.2 99.1)">CONN_A_D+</text>
<text x="190.2" y="99.1" transform="rotate(-90 190.2 99.1)">CONN_C_D+</text>
<text x="195.2" y="99.1" transform="rotate(-90 195.2 99.1)">CONN_C_D+</text>
<text x="63.5" y="103.8">MCU_SOFT_D+</text>
<text x="63.5" y="106.3">USB_SELECT_NATIVE</text>
<text x="63.5" y="108.9">USB_SELECT_SOFT</text>
<text x="63.5" y="114">HWCFG_DATA</text>
<text x="63.5" y="119">HWCFG_CLOCK</text>
<text x="63.5" y="116.5">HWCFG_SHIFT</text>
<text x="105.6" y="119">SW_BOOT</text>
<text x="63.5" y="121.6">PMIC_EN</text>
<text x="103.4" y="124.1">ESP_BOOT0</text>
<text x="157.1" y="125.6" transform="rotate(-90 157.1 125.6)">CONN_A_D-</text>
<text x="158" y="120.2">GND</text>
<text x="162.2" y="125.6" transform="rotate(-90 162.2 125.6)">CONN_A_D-</text>
<text x="190.2" y="125.8" transform="rotate(-90 190.2 125.8)">CONN_C_D-</text>
<text x="191" y="120.2">GND</text>
<text x="195.2" y="125.8" transform="rotate(-90 195.2 125.8)">CONN_C_D-</text>
<text x="63.5" y="131.7">SW_BOOT</text>
<text x="63.5" y="129.2">SW_AB</text>
<text x="81.3" y="126.7">ESP_BOOT0</text>
<text x="264.2" y="131.7">TCK</text>
<text x="264.2" y="129.2">TMS</text>
<text x="227.5" y="136.8">U0TXD</text>
<text x="264.2" y="136.8">TDI</text>
<text x="264.2" y="134.3">TDO</text>
<text x="63.5" y="141.9">TDO</text>
<text x="63.5" y="139.4">TCK</text>
<text x="227.2" y="139.4">U0RXD</text>
<text x="63.5" y="144.4">TDI</text>
<text x="63.5" y="149.5">U0RXD</text>
<text x="63.5" y="147">TMS</text>
<text x="131" y="144.4">SW_BOOT</text>
<text x="63.5" y="152.1">U0TXD</text>
<text x="63.5" y="157.1">LED_DATA</text>
<text x="36.7" y="177.5">LED_DATA</text>
<text x="133.5" y="180">SW_AB</text>
</g>
<g font-size="1.8" fill="#a90000">
<text x="182.9" y="35.3">A4B9</text>
<text x="182.9" y="32.8">A9B4</text>
<text x="184.2" y="40.4">A5</text>
<text x="184.1" y="42.9">B5</text>
<text x="271.5" y="46.4" transform="rotate(-90 271.5 46.4)">SH2</text>
<text x="184.1" y="50.5">B7</text>
<text x="184.2" y="53.1">A6</text>
<text x="184.2" y="48">A7</text>
<text x="264.7" y="48">1</text>
<text x="264.7" y="50.5">2</text>
<text x="264.7" y="53.1">3</text>
<text x="184.1" y="55.6">B6</text>
<text x="264.7" y="55.6">4</text>
<text x="184.1" y="63.2">B8</text>
<text x="184.2" y="60.7">A8</text>
<text x="271.5" y="61.7" transform="rotate(-90 271.5 61.7)">SH1</text>
<text x="28.5" y="68.3">3</text>
<text x="56.4" y="68.3">4</text>
<text x="56.4" y="70.9">5</text>
<text x="182.3" y="70.9">A12B1</text>
<text x="182.3" y="68.3">A1B12</text>
<text x="56.4" y="73.4">6</text>
<text x="56.4" y="75.9">7</text>
<text x="162.3" y="77.5" transform="rotate(-90 162.3 77.5)">S1</text>
<text x="164.8" y="77.5" transform="rotate(-90 164.8 77.5)">S2</text>
<text x="167.4" y="77.5" transform="rotate(-90 167.4 77.5)">S3</text>
<text x="169.9" y="77.5" transform="rotate(-90 169.9 77.5)">S4</text>
<text x="55.8" y="83.6">10</text>
<text x="56.4" y="78.5">8</text>
<text x="56.4" y="81">9</text>
<text x="55.8" y="86.1">11</text>
<text x="55.8" y="88.6">12</text>
<text x="55.8" y="91.2">13</text>
<text x="55.8" y="93.7">14</text>
<text x="55.8" y="96.3">15</text>
<text x="55.8" y="98.8">16</text>
<text x="55.8" y="101.3">17</text>
<text x="55.8" y="103.9">18</text>
<text x="55.8" y="106.4">19</text>
<text x="157.2" y="103.6" transform="rotate(-90 157.2 103.6)">6</text>
<text x="159.8" y="103.6" transform="rotate(-90 159.8 103.6)">5</text>
<text x="162.3" y="103.6" transform="rotate(-90 162.3 103.6)">4</text>
<text x="190.2" y="103.6" transform="rotate(-90 190.2 103.6)">6</text>
<text x="192.8" y="103.6" transform="rotate(-90 192.8 103.6)">5</text>
<text x="195.3" y="103.6" transform="rotate(-90 195.3 103.6)">4</text>
<text x="28.5" y="109">2</text>
<text x="55.8" y="109">20</text>
<text x="55.8" y="111.5">21</text>
<text x="157.2" y="111.2" transform="rotate(-90 157.2 111.2)">1</text>
<text x="159.8" y="111.2" transform="rotate(-90 159.8 111.2)">2</text>
<text x="162.3" y="111.2" transform="rotate(-90 162.3 111.2)">3</text>
<text x="190.2" y="111.2" transform="rotate(-90 190.2 111.2)">1</text>
<text x="192.8" y="111.2" transform="rotate(-90 192.8 111.2)">2</text>
<text x="195.3" y="111.2" transform="rotate(-90 195.3 111.2)">3</text>
<text x="55.8" y="114">22</text>
<text x="55.8" y="116.6">23</text>
<text x="55.8" y="119.1">24</text>
<text x="55.8" y="121.7">25</text>
<text x="55.8" y="124.2">26</text>
<text x="27.9" y="129.3">40</text>
<text x="27.9" y="131.8">41</text>
<text x="28.5" y="126.7">1</text>
<text x="55.8" y="126.7">27</text>
<text x="55.8" y="129.3">28</text>
<text x="55.8" y="131.8">29</text>
<text x="247.6" y="129.3">1</text>
<text x="247.6" y="131.8">3</text>
<text x="256.5" y="129.3">2</text>
<text x="256.5" y="131.8">4</text>
<text x="55.8" y="134.4">30</text>
<text x="55.8" y="136.9">31</text>
<text x="247.6" y="134.4">5</text>
<text x="247.6" y="136.9">7</text>
<text x="256.5" y="134.4">6</text>
<text x="256.5" y="136.9">8</text>
<text x="55.8" y="139.4">32</text>
<text x="55.8" y="142">33</text>
<text x="247.6" y="139.4">9</text>
<text x="255.9" y="139.4">10</text>
<text x="55.8" y="144.5">34</text>
<text x="55.8" y="147.1">35</text>
<text x="55.8" y="149.6">36</text>
<text x="168.2" y="144.5">1</text>
<text x="180.9" y="144.5">2</text>
<text x="180.9" y="147.1">3</text>
<text x="55.8" y="152.1">37</text>
<text x="55.8" y="154.7">38</text>
<text x="55.8" y="157.2">39</text>
<text x="55.6" y="172.2" transform="rotate(-90 55.6 172.2)">4</text>
<text x="75.9" y="172.2" transform="rotate(-90 75.9 172.2)">4</text>
<text x="96.3" y="172.2" transform="rotate(-90 96.3 172.2)">4</text>
<text x="48.8" y="177.5">3</text>
<text x="61.5" y="177.5">1</text>
<text x="69.1" y="177.5">3</text>
<text x="81.8" y="177.5">1</text>
<text x="89.5" y="177.5">3</text>
<text x="102.2" y="177.5">1</text>
<text x="168.2" y="177.5">1</text>
<text x="55.6" y="184.9" transform="rotate(-90 55.6 184.9)">2</text>
<text x="75.9" y="184.9" transform="rotate(-90 75.9 184.9)">2</text>
<text x="96.3" y="184.9" transform="rotate(-90 96.3 184.9)">2</text>
<text x="160.6" y="180.1">2</text>
<text x="160.6" y="185.2">5</text>
<text x="168.2" y="182.6">3</text>
<text x="168.2" y="185.2">4</text>
</g>
<g font-size="1.8" fill="#725600">
<text x="30.5" y="50.6">File:</text>
<text x="35.7" y="50.6">midi.kicad_sch</text>
<text x="81.3" y="50.6">File:</text>
<text x="86.5" y="50.6">power.kicad_sch</text>
</g>
<g font-size="1.8" fill="#0000c2">
<text x="63.5" y="98.8">STRAPPING PIN</text>
<text x="63.5" y="96.3">STRAPPING PIN</text>
<text x="63.5" y="124.2">STRAPPING PIN</text>
<text x="63.5" y="126.8">STRAPPING PIN</text>
<text x="76.2" y="145">DEBUG</text>
<text x="76.2" y="147.1">INTERFACE</text>
</g>
<g font-size="1.1" fill="#840000">
<text x="57" y="182.5">RGB</text>
<text x="77.3" y="182.5">RGB</text>
<text x="97.6" y="182.5">RGB</text>
</g>
</svg>
